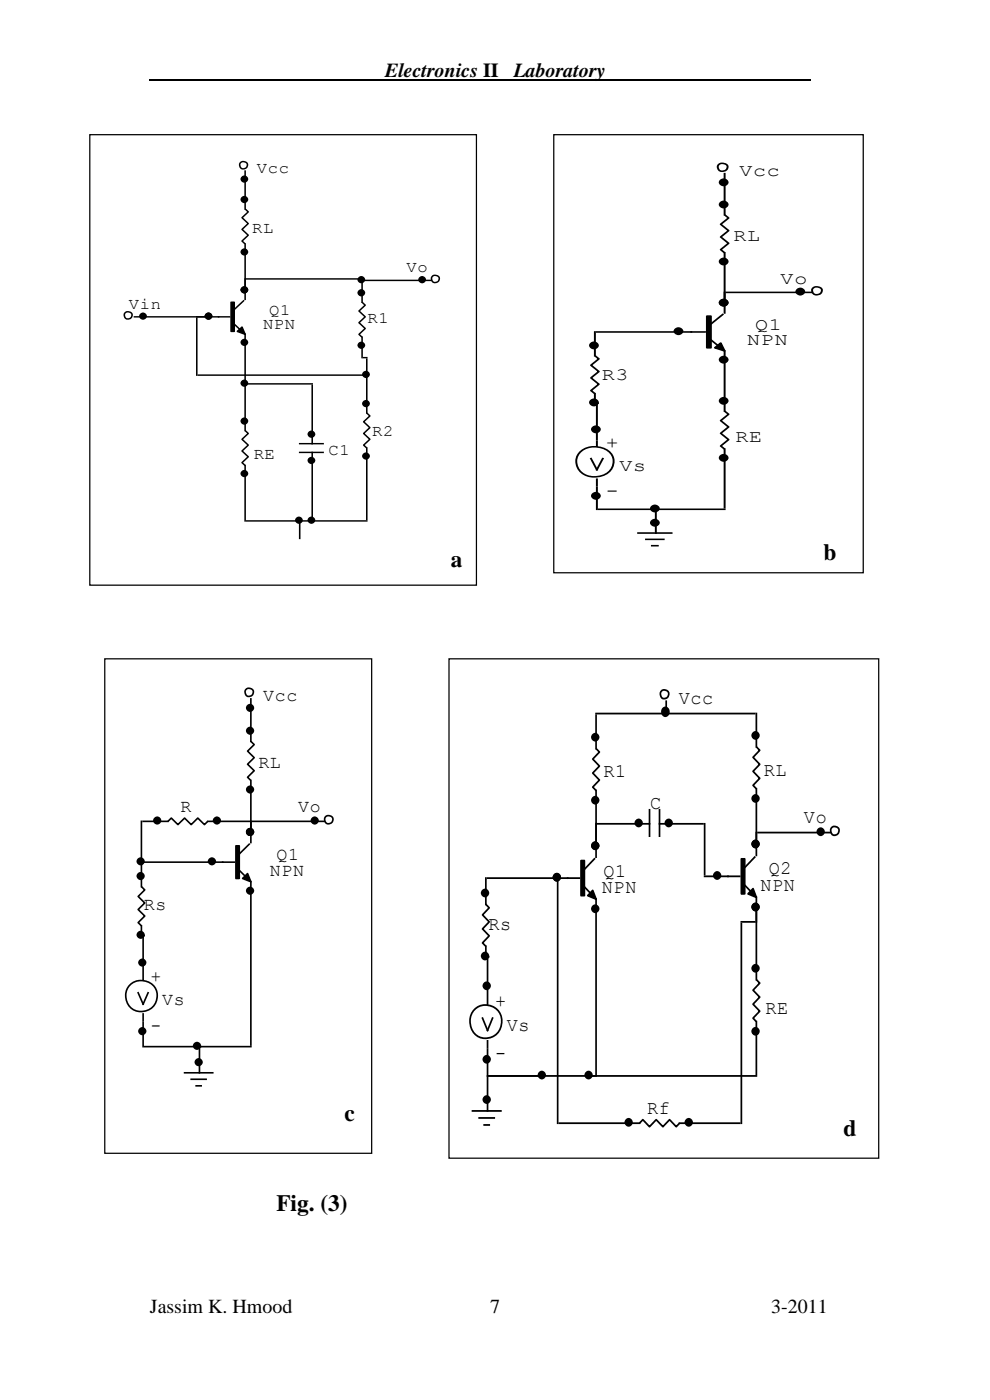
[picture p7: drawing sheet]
<svg xmlns="http://www.w3.org/2000/svg" width="210mm" height="297mm" viewBox="0 0 210 297" stroke-linecap="round" stroke-linejoin="round" font-family="sans-serif">
<path d="M31.8 17.1h140.1" fill="none" stroke="#000" stroke-width=".42"/>
<path d="M19 28.6h82.1v95.5h-82.1z" fill-rule="evenodd" fill="#fff"/>
<path d="M19 28.6h82.1v95.5h-82.1z" fill="none" stroke="#000" stroke-width=".26"/>
<g fill="none" stroke="#000" stroke-width=".32">
<path d="M52 38.1v4.1M52 42.8v1.5l.7 .7-1.4 1.2 1.4 1.2-1.4 1.3 1.4 1.2-1.4 1.2 .7 .7v1.5M52 53.9v7.8M52.3 59.2h24.5M76.8 59.5v2.8M77.1 59.5h12.6M90 59.5h1.7M30.5 67.2h13.6M41.7 67.5v12.1M42.1 79.6h35.7M52 72.8v16.4M76.8 73.7v2.2"/>
<path d="M77.1 75.9h.7M77.8 76.2v9.6M52.3 81.4h13.9M63.6 96h4.9M63.6 94.1h4.9M66.2 81.8v10.5M66.2 92.6v1.5M66.2 96v1.5M66.2 97.8v12.4M77.8 96.9v13.3M52 100.9v9.6M52.3 110.5h13.9"/>
<path d="M63.6 110.8v3.4M66.6 110.5h11.2"/>
</g>
<g fill="#000" stroke="#000" stroke-width=".32">
<circle cx="51.8" cy="38" r=".63"/>
<circle cx="51.8" cy="53.4" r=".63"/>
<circle cx="51.8" cy="42.3" r=".63"/>
<circle cx="76.6" cy="59.3" r=".63"/>
<circle cx="89.5" cy="59.3" r=".64"/>
<circle cx="30.3" cy="67.1" r=".63"/>
<circle cx="44.2" cy="67.1" r=".64"/>
<circle cx="51.8" cy="61.5" r=".63"/>
<circle cx="51.8" cy="72.6" r=".63"/>
<circle cx="76.6" cy="73.2" r=".63"/>
<circle cx="76.6" cy="62.1" r=".63"/>
<circle cx="77.6" cy="79.4" r=".64"/>
<circle cx="51.8" cy="81.3" r=".63"/>
<circle cx="51.8" cy="89.3" r=".63"/>
<circle cx="66" cy="92.1" r=".64"/>
<circle cx="66" cy="97.7" r=".64"/>
<circle cx="77.6" cy="96.7" r=".64"/>
<circle cx="77.6" cy="85.6" r=".64"/>
<circle cx="51.8" cy="100.5" r=".63"/>
<circle cx="63.4" cy="110.3" r=".63"/>
<circle cx="66" cy="110.3" r=".64"/>
</g>
<circle cx="92.3" cy="59.1" r=".81" fill="#fff" stroke="#000" stroke-width=".32"/>
<path d="M28.5 67.2h1.7" fill="none" stroke="#000" stroke-width=".32"/>
<circle cx="27.2" cy="66.9" r=".81" fill="#fff" stroke="#000" stroke-width=".32"/>
<path d="M52 36.3v1.5M44.7 67.2h4M49.7 68.8l2 1.8M51.7 63.8l-2 1.9M52 62v1.5M52 70.9v1.6M76.8 62.6v1.5l.7 .6-1.3 1.3 1.3 1.2-1.3 1.3 1.3 1.2-1.3 1.2 .6 .6v1.6M52 89.8v1.5l.7 .7-1.4 1.2 1.4 1.2-1.4 1.3 1.4 1.2-1.4 1.2 .7 .7v1.5M77.8 86.1v1.5l.7 .7-1.4 1.2 1.4 1.2-1.4 1.3 1.4 1.2-1.4 1.2 .7 .7v1.5" fill="none" stroke="#000" stroke-width=".32"/>
<g fill="#000" stroke="#000" stroke-width=".32">
<path d="M50.3 70.3l1-.9 .7 1.5z"/>
<path d="M49 64.1h.7v6.2h-.7z" fill-rule="evenodd"/>
</g>
<circle cx="51.6" cy="35" r=".81" fill="#fff" stroke="#000" stroke-width=".32"/>
<path d="M117.5 28.6h65.6v92.9h-65.6z" fill-rule="evenodd" fill="#fff"/>
<path d="M117.5 28.6h65.6v92.9h-65.6z" fill="none" stroke="#000" stroke-width=".26"/>
<g fill="none" stroke="#000" stroke-width=".37">
<path d="M153.7 38.9v4.3M153.7 56v8.4M126.2 70.4v2.7M126.6 70.4h17.5M153.7 76.5v8.4M154.1 62h15.9M126.6 85.9v5.4M126.6 93.6v1.3M153.7 97.3v10.4M126.6 101.7v1.3M126.6 105.7v2.3M127 108h26.7"/>
<path d="M139.1 108.4v2.7"/>
</g>
<g fill="#000" stroke="#000" stroke-width=".37">
<path d="M152.9 38.2a.74 .74 0 0 1 1.1-.1 .74 .74 0 0 1 .1 1 .74 .74 0 0 1-1 .2 .74 .74 0 0 1-.2-1.1z" fill-rule="evenodd"/>
<path d="M152.9 42.9a.74 .74 0 0 1 1.1-.1 .74 .74 0 0 1 .1 1 .74 .74 0 0 1-1 .2 .74 .74 0 0 1-.2-1.1z" fill-rule="evenodd"/>
<path d="M152.9 55a.74 .74 0 0 1 1.1-.1 .74 .74 0 0 1 .1 1 .74 .74 0 0 1-1 .2 .74 .74 0 0 1-.2-1.1z" fill-rule="evenodd"/>
<path d="M125.4 72.8a.74 .74 0 0 1 1.1-.1 .74 .74 0 0 1 .1 1 .74 .74 0 0 1-1.1 .2 .74 .74 0 0 1-.1-1.1z" fill-rule="evenodd"/>
<path d="M143.4 69.8a.74 .74 0 0 1 1-.1 .74 .74 0 0 1 .1 1 .74 .74 0 0 1-1 .1 .74 .74 0 0 1-.1-1z" fill-rule="evenodd"/>
<path d="M152.9 63.8a.74 .74 0 0 1 1.1-.2 .74 .74 0 0 1 .1 1.1 .74 .74 0 0 1-1 .1 .74 .74 0 0 1-.2-1z" fill-rule="evenodd"/>
<path d="M152.9 63.8a.74 .74 0 0 1 1.1-.2 .74 .74 0 0 1 .1 1.1 .74 .74 0 0 1-1 .1 .74 .74 0 0 1-.2-1z" fill-rule="evenodd"/>
<path d="M152.9 75.8a.74 .74 0 0 1 1.1-.1 .74 .74 0 0 1 .1 1.1 .74 .74 0 0 1-1 .1 .74 .74 0 0 1-.2-1.1z" fill-rule="evenodd"/>
<path d="M169.2 61.4a.74 .74 0 0 1 1-.1 .74 .74 0 0 1 .1 1 .74 .74 0 0 1-1 .1 .74 .74 0 0 1-.1-1z" fill-rule="evenodd"/>
<path d="M125.4 84.9a.74 .74 0 0 1 1.1-.1 .74 .74 0 0 1 .1 1 .74 .74 0 0 1-1.1 .1 .74 .74 0 0 1-.1-1z" fill-rule="evenodd"/>
<path d="M125.8 90.6a.74 .74 0 0 1 1.1-.1 .74 .74 0 0 1 .1 1 .74 .74 0 0 1-1 .2 .74 .74 0 0 1-.2-1.1z" fill-rule="evenodd"/>
<path d="M152.9 96.7a.74 .74 0 0 1 1.1-.1 .74 .74 0 0 1 .1 1 .74 .74 0 0 1-1 .1 .74 .74 0 0 1-.2-1z" fill-rule="evenodd"/>
<path d="M152.9 84.6a.74 .74 0 0 1 1.1-.1 .74 .74 0 0 1 .1 1 .74 .74 0 0 1-1 .1 .74 .74 0 0 1-.2-1z" fill-rule="evenodd"/>
<path d="M125.8 104.7a.74 .74 0 0 1 1.1-.1 .74 .74 0 0 1 .1 1.1 .74 .74 0 0 1-1.1 .1 .74 .74 0 0 1-.1-1.1z" fill-rule="evenodd"/>
<path d="M138.4 110.4a.74 .74 0 0 1 1-.1 .74 .74 0 0 1 .1 1.1 .74 .74 0 0 1-1 .1 .74 .74 0 0 1-.1-1.1z" fill-rule="evenodd"/>
<path d="M138.4 107.4a.73 .73 0 0 1 1-.1 .73 .73 0 0 1 .1 1 .73 .73 0 0 1-1 .2 .73 .73 0 0 1-.1-1.1z" fill-rule="evenodd"/>
</g>
<path d="M122.9 96.1a4.7 4.7 0 0 1 7 .5 3.2 3.2 0 0 1-3 4.5 3.7 3.7 0 0 1-4.7-3.3l.1-.6z" fill-rule="evenodd" fill="#fff" stroke="#000" stroke-width=".37"/>
<path d="M153.7 43.9v1.7l.9 .6-1.7 1.4 1.7 1.3-1.7 1.4 1.7 1.3-1.7 1.4 .8 .6v1.7M126.2 73.8v1.7l.8 .6-1.6 1.4 1.6 1.3-1.6 1.4 1.6 1.3-1.6 1.4 .8 .6v1.7M170.4 62h2.1M125.4 97.3l1.2 2.4 1.3-2.4M126.6 91.6v1.7M126.6 103.3v1.7" fill="none" stroke="#000" stroke-width=".37"/>
<path d="M172.5 61.1a1.25 1.25 0 0 1 1.9 .4 1.02 1.02 0 0 1-1.2 1.1 1.02 1.02 0 0 1-.9-1.3z" fill-rule="evenodd" fill="#fff" stroke="#000" stroke-width=".37"/>
<path d="M153.7 36.8v1.7M144.5 70.4h5.1M150.8 72.1l2.5 2M153.3 66.7l-2.5 2M153.7 64.7v1.7M153.7 74.5v1.6M153.7 85.5v1.7l.9 .7-1.7 1.3 1.7 1.4-1.7 1.3 1.7 1.4-1.7 1.3 .8 .7v1.7M135.4 113.1h7.1M137 114.4h3.8M138.3 115.8h1.2M139.1 111.4v1.7" fill="none" stroke="#000" stroke-width=".37"/>
<g fill="#000" stroke="#000" stroke-width=".37">
<path d="M151.6 73.8l1.3-1 .8 1.7z"/>
<path d="M150 67.1h.8v6.7h-.8z" fill-rule="evenodd"/>
</g>
<path d="M152.5 34.9a1.25 1.25 0 0 1 1.8 .4 1.02 1.02 0 0 1-1.1 1 1.02 1.02 0 0 1-.9-1.2z" fill-rule="evenodd" fill="#fff" stroke="#000" stroke-width=".37"/>
<path d="M22.2 139.8h56.6v104.9h-56.6z" fill-rule="evenodd" fill="#fff"/>
<path d="M22.2 139.8h56.6v104.9h-56.6z" fill="none" stroke="#000" stroke-width=".26"/>
<g fill="none" stroke="#000" stroke-width=".35">
<path d="M53.2 150.4v4.5M30 174.3v8.3M30.4 174.3h3.1M33.9 174.3h1.7l.7-.7 1.4 1.3 1.5-1.3 1.4 1.3 1.4-1.3 1.4 1.3 .7-.6h1.7M46.2 174.3h6.7M53.2 168v8.7M53.6 174.3h13.3M30 182.9v2.8M30.4 198.8v5.6M30.4 182.9h14.7M53.2 189.1v32.6M30.4 206.8v1.4"/>
<path d="M30.4 215.1v1.4M30.4 219.3v2.7M30.7 222h22.5M42.3 222.4v3.1"/>
</g>
<g fill="#000" stroke="#000" stroke-width=".35">
<circle cx="53" cy="155" r=".69"/>
<circle cx="53" cy="150.2" r=".69"/>
<circle cx="33.3" cy="174.1" r=".69"/>
<circle cx="46" cy="174.1" r=".69"/>
<circle cx="53" cy="176.5" r=".69"/>
<circle cx="53" cy="167.5" r=".69"/>
<circle cx="66.7" cy="174.1" r=".69"/>
<circle cx="29.8" cy="182.7" r=".69"/>
<circle cx="29.8" cy="198.3" r=".69"/>
<circle cx="29.8" cy="185.9" r=".69"/>
<circle cx="44.9" cy="182.7" r=".69"/>
<circle cx="53" cy="189" r=".69"/>
<circle cx="30.2" cy="204.2" r=".69"/>
<circle cx="30.2" cy="218.8" r=".69"/>
<circle cx="41.8" cy="221.9" r=".69"/>
<circle cx="42.1" cy="225.3" r=".69"/>
</g>
<circle cx="30" cy="211.3" r="3.3" fill="#fff" stroke="#000" stroke-width=".35"/>
<path d="M53.2 155.5v1.8l.7 .7-1.4 1.4 1.4 1.3-1.4 1.4 1.4 1.4-1.4 1.4 .7 .7v1.7M67.3 174.3h1.7M30 186.4v1.7l.7 .7-1.4 1.4 1.4 1.4-1.4 1.4 1.4 1.3-1.4 1.4 .7 .7v1.7M29.3 210.6l1.1 2.4 1-2.4M30.4 204.7v1.8M30.4 216.8v1.8" fill="none" stroke="#000" stroke-width=".35"/>
<circle cx="69.7" cy="173.9" r=".88" fill="#fff" stroke="#000" stroke-width=".35"/>
<path d="M53.2 148.3v1.7M52.9 179.1l-2.1 2.1M53.2 177v1.8M45.5 182.9h4.2M50.8 184.6l2.1 2.1M53.2 187.1v1.7M39.2 227.6h5.9M40.6 229h3.1M41.6 230.4h1.1M42.3 225.9v1.7" fill="none" stroke="#000" stroke-width=".35"/>
<g fill="#000" stroke="#000" stroke-width=".35">
<path d="M51.5 186.4l1-1.1 .7 1.8z"/>
<path d="M50.1 179.4h.7v7h-.7z" fill-rule="evenodd"/>
</g>
<circle cx="52.9" cy="146.9" r=".88" fill="#fff" stroke="#000" stroke-width=".35"/>
<path d="M95.2 139.8h91.2v105.9h-91.2z" fill-rule="evenodd" fill="#fff"/>
<path d="M95.2 139.8h91.2v105.9h-91.2z" fill="none" stroke="#000" stroke-width=".26"/>
<g fill="none" stroke="#000" stroke-width=".37">
<path d="M126.4 151.8v4.8M126.4 151.4h33.7M160.5 151.4v4.4M126.4 170.3v9.3M126.8 174.8h8.9M136 174.8h1.8M137.8 171.8v5.6M139.9 174.8h1.8M139.9 171.8v5.6M142 174.8h7.1M149.5 174.8v10.7M160.5 169.9v9.3"/>
<path d="M160.5 179.6v1.9M160.8 176.6h13.5M174.6 176.6h1.8M103.1 186.3v3M103.4 186.3h14.9M118.3 186.7v51.6M126.4 193v34.9M149.5 185.9h2.5M152.7 185.9h4.2M157.3 195.9v42.4M157.3 195.6h2.8M158 187.8l2.1 2.2"/>
<path d="M160.1 181.8l-2.1 2.3M160.5 190.4v1.8M160.5 193v12.6M103.4 203.4v5.9M160.5 219v8.9M103.4 225.3v3h57.1M103.4 228.6v4.9M118.7 238.3h14.8M146.3 238.3h10.6"/>
</g>
<g fill="#000" stroke="#000" stroke-width=".37">
<path d="M159.7 188.5l.8 1.9-1.8-.8z"/>
<path d="M157.3 182.2h.7v7.4h-.7z" fill-rule="evenodd"/>
<circle cx="126.3" cy="156.4" r=".71"/>
<circle cx="141.2" cy="151.2" r=".71"/>
<circle cx="141.2" cy="150.8" r=".71"/>
<circle cx="160.3" cy="156" r=".71"/>
<circle cx="126.3" cy="169.8" r=".71"/>
<circle cx="126.3" cy="179.4" r=".71"/>
<circle cx="135.5" cy="174.6" r=".71"/>
<circle cx="141.9" cy="174.6" r=".71"/>
<circle cx="160.3" cy="169.4" r=".71"/>
<circle cx="160.3" cy="179.1" r=".71"/>
<circle cx="174.1" cy="176.5" r=".71"/>
<circle cx="102.9" cy="189.5" r=".71"/>
<circle cx="118.1" cy="186.1" r=".71"/>
<circle cx="126.3" cy="192.8" r=".71"/>
<circle cx="152.1" cy="185.7" r=".71"/>
<circle cx="160.3" cy="192.4" r=".71"/>
<circle cx="102.9" cy="202.8" r=".71"/>
<circle cx="103.3" cy="209.1" r=".71"/>
<circle cx="160.3" cy="218.8" r=".71"/>
<circle cx="160.3" cy="205.4" r=".71"/>
<circle cx="103.3" cy="233.3" r=".71"/>
<circle cx="103.3" cy="224.7" r=".71"/>
<circle cx="114.9" cy="228.1" r=".71"/>
<circle cx="124.9" cy="228.1" r=".71"/>
<circle cx="133.4" cy="238.1" r=".71"/>
<circle cx="146.1" cy="238.1" r=".72"/>
</g>
<circle cx="177.1" cy="176.3" r=".92" fill="#fff" stroke="#000" stroke-width=".37"/>
<path d="M160.5 156.6v1.8l.7 .8-1.5 1.5 1.5 1.5-1.5 1.4 1.5 1.5-1.5 1.5 .8 .8v1.8M103.4 211.9v1.5M103.4 220.8v1.5" fill="none" stroke="#000" stroke-width=".37"/>
<path d="M100.6 214.2a3.5 3.5 0 0 1 4.9 .1 3.5 3.5 0 0 1 0 4.8 3.5 3.5 0 0 1-4.9 .2 3.9 3.9 0 0 1 0-5.1z" fill-rule="evenodd" fill="#fff" stroke="#000" stroke-width=".37"/>
<g fill="none" stroke="#000" stroke-width=".37">
<path d="M126.4 157v1.8l.8 .7-1.5 1.5 1.5 1.5-1.5 1.5 1.5 1.5-1.5 1.5 .7 .7v1.9M141.3 148.8v1.8M126.4 180v1.8M103.1 190v1.9l.7 .7-1.4 1.5 1.4 1.5-1.4 1.5 1.4 1.4-1.4 1.5 .7 .8v1.8M118.7 186.3h4.2M124 188.1l2.1 2.3M126.1 182.2l-2.1 2.2M126.4 190.8v1.8M102.4 216l1 2.6 1.1-2.6M103.4 209.7v1.8M160.5 206v1.8l.7 .8-1.5 1.5 1.5 1.4-1.5 1.5 1.5 1.5-1.5 1.5 .8 .7v1.9M100.2 235.7h6.1"/>
<path d="M101.7 237.2h3.1M102.7 238.7h1.1M103.4 222.7v1.8M103.4 233.8v1.9M133.9 238.3h1.8l.7-.8 1.4 1.5 1.4-1.5 1.4 1.5 1.4-1.5 1.5 1.5 .7-.7h1.7"/>
</g>
<g fill="#000" stroke="#000" stroke-width=".37">
<path d="M125.7 188.9l.7 1.9-1.7-.8z"/>
<path d="M123.3 182.6h.7v7.4h-.7z" fill-rule="evenodd"/>
</g>
<circle cx="141" cy="147.3" r=".91" fill="#fff" stroke="#000" stroke-width=".37"/>
<g font-size="5">
<text x="174.7" y="118.8">b</text>
<text x="95.6" y="120.3">a</text>
<text x="73.1" y="237.8">c</text>
<text x="178.9" y="241.1">d</text>
<text x="58.6" y="256.8">Fig. (3)</text>
</g>
<g font-size="4.2">
<text x="81.7" y="16.4">Electronics II</text>
<text x="109" y="16.4">Laboratory</text>
<text x="31.8" y="278.6">Jassim K. Hmood</text>
<text x="104" y="278.6">7</text>
<text x="163.6" y="278.6">3-2011</text>
</g>
<g font-size="4.1">
<text x="144" y="149.3">Vcc</text>
<text x="128" y="164.9">R1</text>
<text x="162.1" y="164.6">RL</text>
<text x="138" y="171.6">C</text>
<text x="170.6" y="174.6">Vo</text>
<text x="163.1" y="185.4">Q2</text>
<text x="127.7" y="189.4">NPN</text>
<text x="128" y="186.1">Q1</text>
<text x="161.3" y="189.1">NPN</text>
<text x="103.6" y="197.3">Rs</text>
<text x="105" y="213.6">+</text>
<text x="162.4" y="215.1">RE</text>
<text x="107.5" y="218.8">Vs</text>
<text x="105" y="224.7">-</text>
<text x="137.3" y="236.2">Rf</text>
</g>
<g font-size="3.8">
<text x="55.9" y="148.8">Vcc</text>
<text x="54.8" y="163">RL</text>
<text x="38.3" y="172.3">R</text>
<text x="63.2" y="172.3">Vo</text>
<text x="57.3" y="185.9">NPN</text>
<text x="58.7" y="182.4">Q1</text>
<text x="30.5" y="193.1">Rs</text>
<text x="31.9" y="208.4">+</text>
<text x="34.4" y="213.2">Vs</text>
<text x="31.9" y="218.8">-</text>
</g>
<g font-size="3.7">
<text x="156.9" y="37.3">Vcc</text>
<text x="155.6" y="51.1">RL</text>
<text x="165.6" y="60.2">Vo</text>
<text x="160.2" y="69.9">Q1</text>
<text x="158.5" y="73.3">NPN</text>
<text x="127.7" y="80.7">R3</text>
<text x="128.5" y="95.1">+</text>
<text x="156" y="93.8">RE</text>
<text x="131.4" y="99.8">Vs</text>
<text x="128.5" y="105.2">-</text>
</g>
<g font-size="3.4">
<text x="54.5" y="36.8">Vcc</text>
<text x="53.5" y="49.4">RL</text>
<text x="86.2" y="57.8">Vo</text>
<text x="27.4" y="65.5">Vin</text>
<text x="55.8" y="69.8">NPN</text>
<text x="57.1" y="66.8">Q1</text>
<text x="78" y="68.6">R1</text>
<text x="79" y="92.4">R2</text>
<text x="53.8" y="97.4">RE</text>
<text x="69.7" y="96.4">C1</text>
</g>
</svg>
